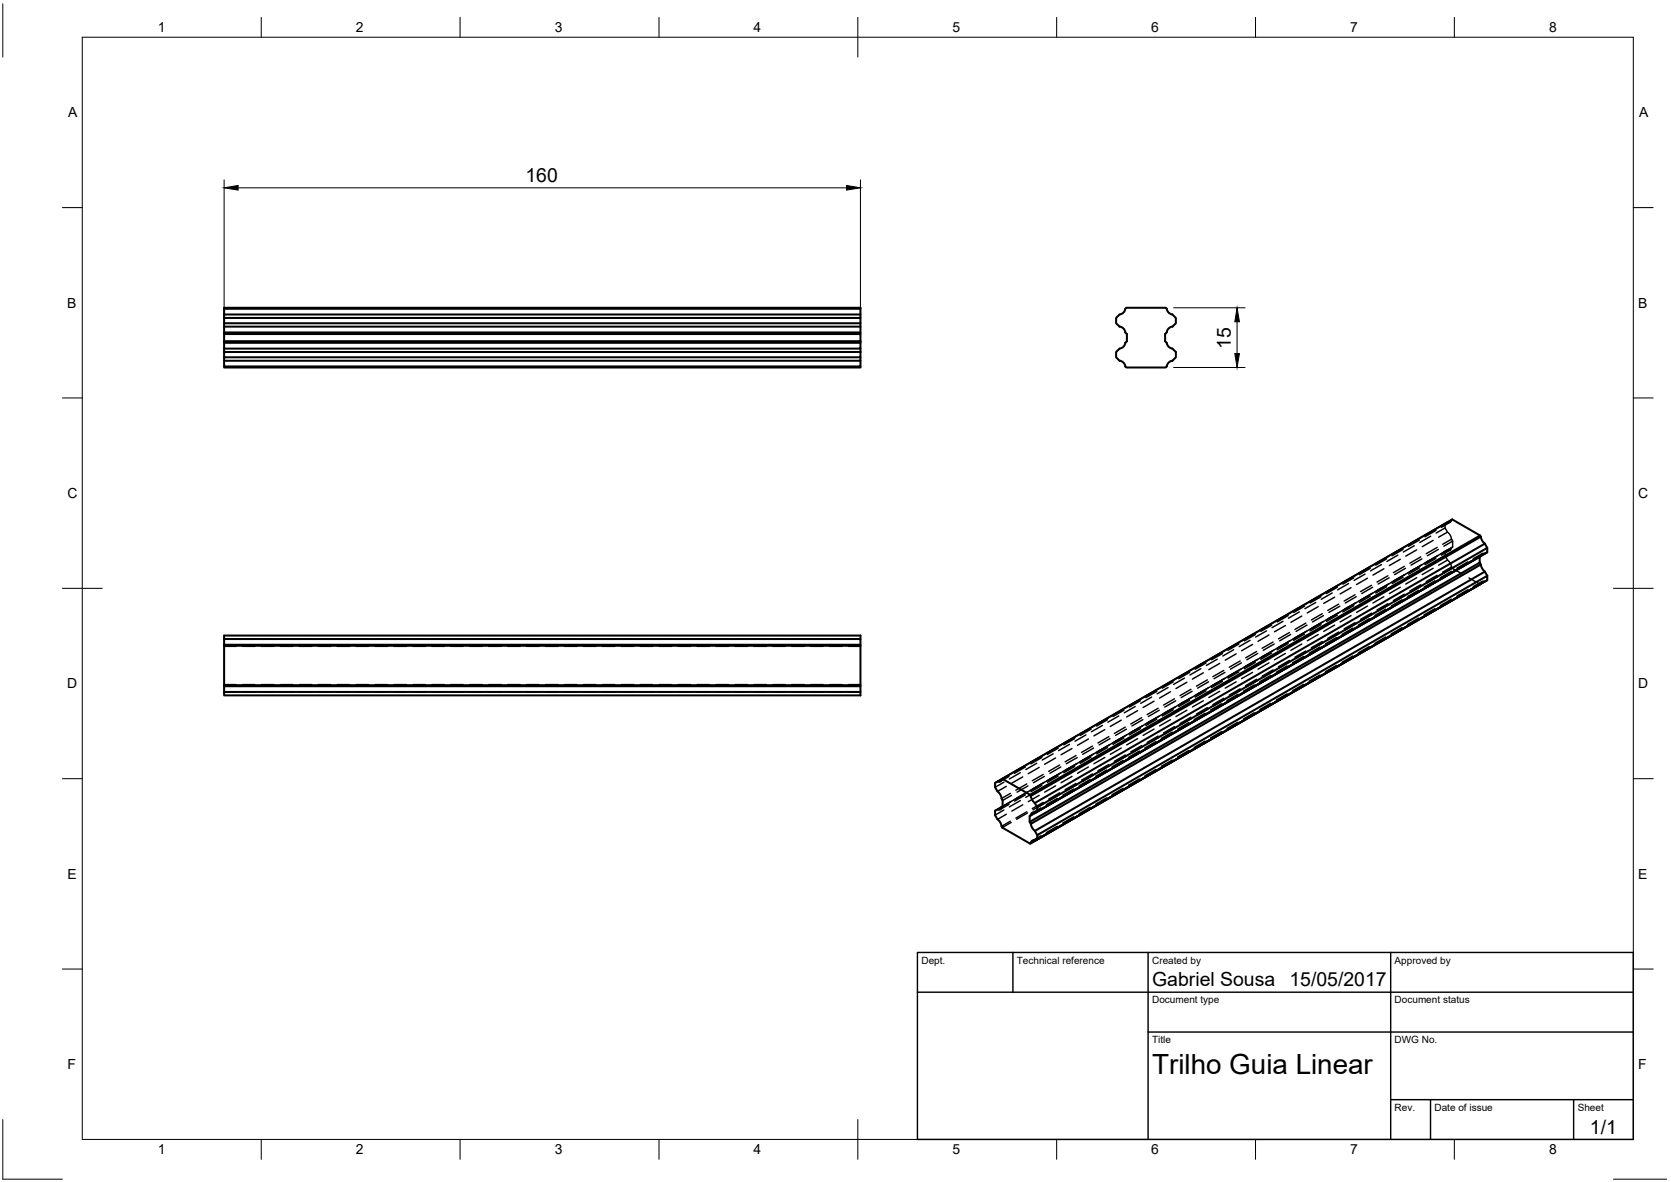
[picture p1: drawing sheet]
<svg xmlns="http://www.w3.org/2000/svg" width="420mm" height="297mm" viewBox="0 0 420 297" stroke-linecap="round" stroke-linejoin="round" font-family="sans-serif">
<!-- layer: Visible -->
<g fill="none" stroke="#000" stroke-width=".51">
<path d="M56.4 79.9h160M56.4 79h160M56.4 77.6h160M283 77.6l.2-.3h9.9l.3 .3a1.68 1.68 0 0 0 1.4 1.4l.9 .9v1.3l-.9 .9a1.62 1.62 0 0 0-1.4 1.4l-.4 .4v1.8l.4 .4a1.67 1.67 0 0 0 1.4 1.5l.9 .9v1.3l-.9 .9a1.62 1.62 0 0 0-1.4 1.4l-.3 .3h-9.9l-.3-.3a1.61 1.61 0 0 0-1.4-1.5l-.9-.8v-1.3l.9-.9a1.67 1.67 0 0 0 1.5-1.5l.3-.4v-1.8l-.4-.4a1.61 1.61 0 0 0-1.4-1.4l-.9-.9v-1.3l.9-.9a1.67 1.67 0 0 0 1.5-1.4zM56.4 88.5h160v1.3h-160zM56.4 89.8v.9h160v-.9M56.4 90.7v1.4h160v-1.4M56.4 92.1v.3h160v-.3M56.4 85.7h160v.4h-160zM56.4 86.1v1.5h160v-1.5M56.4 85.7v-1.8h160v1.8M56.4 83.9v-6.6h160v6.6"/>
<path d="M56.4 87.6v.9M56.4 81.2h160M56.4 83.5h160M56.4 82.1h160M216.4 87.6v.9M372.1 139.9l.2-.2-113.4 65.4M372.2 134.6l-113.2 65.1M372.3 139.7h.1M372.3 134.9l.5 1.1 .6 .6M374 138.8l-113.8 65.5 .6-.3v-1.1l-.6-1.1 113.1-65.2 .7 1.1v1.1l-.7 .3M374 137.7l-113.2 65.2M56.4 159.7h160v15.1h-160z"/>
<path d="M372.1 141.4v-1.5l-113.2 65.2v1.4M372.3 146.7l-113.3 65.3 .2-.1M372.3 146.7l-113.1 65.2M372.3 141.9l.5 1.1 .6 .6M372.3 146.7h.1M374 145.8l-113.8 65.5 .6-.4M374 144.7l-.7-1-113.1 65.1 .6 1.1M56.4 173.9h160M56.4 172.4h160M56.4 172.2h160M56.4 162.3h160M56.4 162h160"/>
<path d="M56.4 160.6h160M250.8 196.4l-.6 .3a3.2 3.2 0 0 0 1.2 2.8l.7 1.6v1.5l-.6 .8h-.7M251.8 195.8l.2-.1 7 4 .2 .3M251.8 195.8l-1 .6M251.8 195.8a.66 .66 0 0 1-1 .6M252 195.7l113.2-65.2 7 4.1 .1 .3-113.1 65.1M250.8 205.9l.8 1 .4 1.1 7 4M251.8 202.8l-1.6 1v1.1l.6 1M258.9 206.5l113.2-65.1 .2 .5-113.1 65.2zM259.2 207l.4 1.2 .6 .6M259.2 200l.4 1.2 .6 .6M260.2 211.3a.66 .66 0 0 0-1 .6"/>
<path d="M260.2 204.3h-.7l-.3 .6M260.8 209.9l113.2-65.2v1.1l-113.2 65.1z"/>
</g>
<!-- layer: Hidden -->
<g fill="none" stroke="#000" stroke-width=".36">
<path d="M351.5 139.5l-2.8 1.6M352.8 138.1l-2.8 1.6M355.6 137.1l-2.7 1.6M356.2 138.2l-2.7 1.6M356.9 135.7l-2.7 1.6M357.2 135.1l-11.5 6.6M357.2 140l-2.7 1.5M359.7 133.7l-2.7 1.5M359.7 134.7l-2.7 1.6M360.3 135.8l-2.7 1.6M361 133.3l-2.7 1.6M361.4 132.7l-3.3 1.9"/>
<path d="M361.4 137.6l-2.8 1.5M361.7 139.6l-3.6 2M361.7 138.1l-2.8 1.6M363.4 139.7v-1.1l-2.3 1.3M363.4 138.6l.5-.4-1.7 1M363.4 131.6l-2.3 1.3M363.4 132.7l-2.3 1.3M363.9 138.2h.8l.3-.6-2.3 1.3M363.9 133.7l-2.2 1.3M364.6 138.2l-2.2 1.3M364.6 131.2l-2.2 1.3M365 137.6l.3-.1-2.3 1.2"/>
<path d="M365 130.6l-2.8 1.6M365 135.5l-2.3 1.3M365.2 130.5l-.5 .7h-.7l-.6 .4a3.2 3.2 0 0 0 1.2 2.8l.7 1.6v1.5M365.3 136l-2.3 1.3M372.7 139.1l-2.3 1.3M373.3 139.1l-.7 .1-.3 .5M314.3 159.8l-34.6 20M315.5 159.2l-2.8 1.5M315.6 159.5l-2.7 1.6M316 158.9l-2.8 1.5M318.5 158.5l-2.8 1.6M319.1 159.6l-2.8 1.6"/>
<path d="M319.8 157.1l-2.8 1.6M322.6 156.1l-2.8 1.6M323.2 157.2l-2.8 1.6M323.9 154.7l-2.8 1.6M324.2 159l-2.7 1.5M324.5 159.4l-2.7 1.6M326.7 152.7l-11 6.3M326.7 153.8l-2.7 1.6M327.3 154.8l-2.7 1.6M328 159.3l-2.7 1.6M328 152.3l-2.7 1.6M328.3 151.7l-3.2 1.9"/>
<path d="M328.3 156.6l-2.7 1.6M328.6 157.1l-2.7 1.6M330.8 158.4l-2.7 1.6M330.8 150.3l-2.7 1.6M330.8 151.4l-2.7 1.6M331.5 159.4l-2.8 1.6M331.5 152.4l-2.8 1.6M332.2 150l-2.8 1.5M332.2 157l-2.8 1.6M332.5 149.4l-3.3 1.8M332.5 154.2l-2.8 1.6M332.8 154.7l-2.8 1.6"/>
<path d="M335 156l-2.8 1.6M335 147.9l-2.8 1.6M335 149l-2.8 1.6M335.6 157.1l-2.8 1.6M335.6 150.1l-2.8 1.5M336.3 154.6l-2.8 1.6M336.3 147.6l-2.8 1.6M336.6 158.8l-2.8 1.6M336.6 154l-2.8 1.6M336.6 151.8l-2.8 1.6M336.8 159.2l-2.8 1.5M336.9 152.3l-2.8 1.6"/>
<path d="M339.1 153.6l-2.8 1.6M339.1 146.6l-2.8 1.6M339.7 154.7l-2.7 1.6M339.7 147.7l-2.7 1.6M340.2 157.8l-2.8 1.6M340.4 152.2l-2.7 1.6M340.4 145.2l-2.7 1.6M340.7 156.5l-2.7 1.5M340.7 149.5l-2.7 1.5M340.9 156.8l-2.7 1.5M341 151.4l-40.2 23.2M341 149.9l-2.7 1.6"/>
<path d="M343.2 151.3l-2.7 1.5M343.2 150.2l-2.7 1.5M343.2 144.3l-2.7 1.6M343.8 152.3l-2.7 1.6M343.8 145.3l-2.7 1.6M344.3 155.5l-2.7 1.6M344.5 149.8l-2.7 1.6M344.5 142.8l-2.7 1.6M344.9 154.1l-2.8 1.6M344.9 142.2l-11.6 6.7M344.9 147.1l-2.8 1.6M345 154.4l-2.7 1.6"/>
<path d="M345.2 147.6l-2.8 1.6M347.4 148.9l-2.8 1.6M347.4 140.8l-2.8 1.6M347.4 141.9l-2.8 1.6M348 149.9l-2.8 1.6M348 142.9l-2.8 1.6M348.4 153.1l-2.7 1.6M348.7 147.4l-2.8 1.6M348.7 140.4l-2.8 1.6M349 151.7l-2.8 1.6M349 146.9l-2.8 1.5M349 144.7l-2.8 1.6"/>
<path d="M349.2 152l-2.8 1.6M349.3 145.2l-2.8 1.6M351.5 146.5l-2.8 1.6M352.1 147.6l-2.8 1.6M352.1 140.5l-2.8 1.6M352.6 157.7l-2.8 1.6M352.6 150.7l-2.8 1.6M352.8 145.1l-2.8 1.6M353.1 149.3l-2.7 1.6M353.1 144.5l-11.5 6.6M353.1 142.3l-2.7 1.6M353.3 149.6l-2.8 1.6"/>
<path d="M353.4 142.8l-2.7 1.6M355.6 144.1l-2.7 1.6M355.6 143l-4.9 2.9M356.2 145.2l-2.7 1.6M356.7 155.3l-2.8 1.6M356.7 148.3l-2.8 1.6M356.9 142.7l-2.7 1.6M357.2 146.9l-2.7 1.6M357.4 147.3l-2.7 1.5M357.5 141.9l-3.5 2.1M357.5 140.4l-2.7 1.6M359.7 141.8l-2.7 1.5"/>
<path d="M359.7 140.7l-2.7 1.5M360.3 142.8l-2.7 1.6M360.8 153l-2.7 1.5M360.8 145.9l-2.7 1.6M361 140.3l-2.7 1.6M361.4 144.6l-2.8 1.6M361.6 144.9l-2.8 1.6M361.7 142l2.3-1.3 .6 .7 .4 1.1M362.9 144.1l2.3-1.3 2.8 1.6M364 140.7l-.6-1-2.3 1.3M364.9 150.6l-2.7 1.6M364.9 143.6l-2.7 1.6"/>
<path d="M365.2 142.8l-.2-.3-2.3 1.3M369.1 148.2l-2.8 1.6M369.1 141.2l-2.8 1.6M369.3 145.2l2.9 1.6M372.7 146.1l-2.3 1.3M373.3 146.1l-.7 .1-.3 .5M56.4 172h3M56.4 162.4h3M56.4 160.6h3M56.4 162h3M56.4 172.4h3M56.4 173.9h3"/>
<path d="M60.9 172h3.2M60.9 162.4h3.2M60.9 160.6h3.2M60.9 162h3.2M60.9 172.4h3.2M60.9 173.9h3.2M65.7 172h3.2M65.7 162.4h3.2M65.7 160.6h3.2M65.7 162h3.2M65.7 172.4h3.2M65.7 173.9h3.2"/>
<path d="M70.5 172h3.1M70.5 162.4h3.1M70.5 160.6h3.1M70.5 162h3.1M70.5 172.4h3.1M70.5 173.9h3.1M75.2 172h3.2M75.2 162.4h3.2M75.2 160.6h3.2M75.2 162h3.2M75.2 172.4h3.2M75.2 173.9h3.2"/>
<path d="M80 172h3.2M80 162.4h3.2M80 160.6h3.2M80 162h3.2M80 172.4h3.2M80 173.9h3.2M84.8 172h3.1M84.8 162.4h3.1M84.8 160.6h3.1M84.8 162h3.1M84.8 172.4h3.1M84.8 173.9h3.1"/>
<path d="M89.5 172h3.2M89.5 162.4h3.2M89.5 160.6h3.2M89.5 162h3.2M89.5 172.4h3.2M89.5 173.9h3.2M94.3 172h3.2M94.3 162.4h3.2M94.3 160.6h3.2M94.3 162h3.2M94.3 172.4h3.2M94.3 173.9h3.2"/>
<path d="M99 172h3.2M99 162.4h3.2M99 160.6h3.2M99 162h3.2M99 172.4h3.2M99 173.9h3.2M103.8 172h3.2M103.8 162.4h3.2M103.8 160.6h3.2M103.8 162h3.2M103.8 172.4h3.2M103.8 173.9h3.2"/>
<path d="M108.6 172h3.1M108.6 162.4h3.1M108.6 160.6h3.1M108.6 162h3.1M108.6 172.4h3.1M108.6 173.9h3.1M113.3 172h3.2M113.3 162.4h3.2M113.3 160.6h3.2M113.3 162h3.2M113.3 172.4h3.2M113.3 173.9h3.2"/>
<path d="M118.1 172h3.2M118.1 162.4h3.2M118.1 160.6h3.2M118.1 162h3.2M118.1 172.4h3.2M118.1 173.9h3.2M122.9 172h3.1M122.9 162.4h3.1M122.9 160.6h3.1M122.9 162h3.1M122.9 172.4h3.1M122.9 173.9h3.1"/>
<path d="M127.6 172h3.2M127.6 162.4h3.2M127.6 160.6h3.2M127.6 162h3.2M127.6 172.4h3.2M127.6 173.9h3.2M132.4 172h3.2M132.4 162.4h3.2M132.4 160.6h3.2M132.4 162h3.2M132.4 172.4h3.2M132.4 173.9h3.2"/>
<path d="M137.1 172h3.2M137.1 162.4h3.2M137.1 160.6h3.2M137.1 162h3.2M137.1 172.4h3.2M137.1 173.9h3.2M141.9 172h3.2M141.9 162.4h3.2M141.9 160.6h3.2M141.9 162h3.2M141.9 172.4h3.2M141.9 173.9h3.2"/>
<path d="M146.7 172h3.1M146.7 162.4h3.1M146.7 160.6h3.1M146.7 162h3.1M146.7 172.4h3.1M146.7 173.9h3.1M151.4 172h3.2M151.4 162.4h3.2M151.4 160.6h3.2M151.4 162h3.2M151.4 172.4h3.2M151.4 173.9h3.2"/>
<path d="M156.2 172h3.2M156.2 162.4h3.2M156.2 160.6h3.2M156.2 162h3.2M156.2 172.4h3.2M156.2 173.9h3.2M161 172h3.1M161 162.4h3.1M161 160.6h3.1M161 162h3.1M161 172.4h3.1M161 173.9h3.1"/>
<path d="M165.7 172h3.2M165.7 162.4h3.2M165.7 160.6h3.2M165.7 162h3.2M165.7 172.4h3.2M165.7 173.9h3.2M170.5 172h3.2M170.5 162.4h3.2M170.5 160.6h3.2M170.5 162h3.2M170.5 172.4h3.2M170.5 173.9h3.2"/>
<path d="M175.2 172h3.2M175.2 162.4h3.2M175.2 160.6h3.2M175.2 162h3.2M175.2 172.4h3.2M175.2 173.9h3.2M180 172h3.2M180 162.4h3.2M180 160.6h3.2M180 162h3.2M180 172.4h3.2M180 173.9h3.2"/>
<path d="M184.8 172h3.1M184.8 162.4h3.1M184.8 160.6h3.1M184.8 162h3.1M184.8 172.4h3.1M184.8 173.9h3.1M189.5 172h3.2M189.5 162.4h3.2M189.5 160.6h3.2M189.5 162h3.2M189.5 172.4h3.2M189.5 173.9h3.2"/>
<path d="M194.3 172h3.2M194.3 162.4h3.2M194.3 160.6h3.2M194.3 162h3.2M194.3 172.4h3.2M194.3 173.9h3.2M199.1 172h3.1M199.1 162.4h3.1M199.1 160.6h3.1M199.1 162h3.1M199.1 172.4h3.1M199.1 173.9h3.1"/>
<path d="M203.8 172h3.2M203.8 162.4h3.2M203.8 160.6h3.2M203.8 162h3.2M203.8 172.4h3.2M203.8 173.9h3.2M208.6 172h3.2M208.6 162.4h3.2M208.6 160.6h3.2M208.6 162h3.2M208.6 172.4h3.2M208.6 173.9h3.2"/>
<path d="M213.3 172h3.1M213.3 162.4h3.1M213.3 160.6h3.1M213.3 162h3.1M213.3 172.4h3.1M213.3 173.9h3.1M281.3 178.8l-2.7 1.6M281.3 179.9l-2.7 1.6M282.6 178.5l-2.7 1.6M285.4 177.5l-2.7 1.6M286.1 178.6l-2.8 1.6M286.7 176.1l-2.7 1.6"/>
<path d="M289.6 175.2l-2.8 1.6M290.2 176.2l-2.8 1.6M290.9 173.7l-2.8 1.6M291.2 178l-2.8 1.6M291.5 178.5l-2.8 1.6M293.7 179.8l-2.8 1.6M293.7 172.8l-2.8 1.6M294.3 173.8l-2.7 1.6M295 178.4l-2.7 1.5M295 171.3l-2.7 1.6M295.3 175.6l-2.7 1.6M295.6 176.1l-2.7 1.6"/>
<path d="M297.8 177.4l-2.7 1.6M297.8 176.3l-9.9 5.7M297.8 170.4l-2.7 1.6M298.4 178.5l-2.7 1.6M298.4 171.5l-2.7 1.5M299.1 176l-2.7 1.6M299.1 169l-2.7 1.6M299.5 175.4l-2.8 1.6M299.5 173.2l-2.8 1.6M299.7 175.2l-3.5 2M299.7 173.7l-2.7 1.6M301.9 175l-2.7 1.6"/>
<path d="M301.9 168l-2.7 1.6M302.6 176.1l-2.8 1.6M302.6 169.1l-2.8 1.6M303 179.2l-2.7 1.6M303.1 173.3l-3.9 2.2M303.3 173.6l-2.8 1.6M303.3 166.6l-2.8 1.6M303.6 177.8l-2.8 1.6M303.6 170.9l-2.8 1.5M303.8 178.2l-2.8 1.5M303.9 171.3l-2.8 1.6M306.1 172.7l-2.8 1.5"/>
<path d="M306.1 165.7l-2.8 1.5M306.7 173.7l-2.8 1.6M306.7 166.7l-2.8 1.6M307.1 176.8l-2.7 1.6M307.4 171.2l-2.8 1.6M307.4 164.2l-2.8 1.6M307.7 175.5l-2.7 1.6M307.7 168.5l-2.7 1.6M307.9 175.8l-2.8 1.6M308 170.5l-3.6 2M308 169l-2.7 1.6M310.2 170.3l-2.7 1.6"/>
<path d="M310.2 163.3l-2.7 1.6M310.8 171.3l-2.7 1.6M310.8 164.3l-2.7 1.6M311.3 174.5l-2.8 1.6M311.3 168.6l-2.7 1.5M311.5 168.8l-2.7 1.6M311.5 161.8l-2.7 1.6M311.8 173.1l-2.7 1.6M311.8 166.1l-2.7 1.6M312 173.4l-2.7 1.6M312.1 168.1l-2.7 1.6M312.1 166.6l-2.7 1.6"/>
<path d="M314.3 167.9l-2.7 1.6M314.3 160.9l-2.7 1.6M314.9 169l-2.7 1.5M314.9 161.9l-2.7 1.6M315.4 179.1l-2.8 1.6M315.4 172.1l-2.8 1.6M315.6 166.5l-2.7 1.6M316 170.7l-2.8 1.6M316 163.7l-2.8 1.6M316.2 171l-2.8 1.6M316.3 164.2l-2.8 1.6M318.5 165.5l-2.8 1.6"/>
<path d="M319.1 166.6l-2.8 1.6M319.5 176.7l-2.7 1.6M319.5 169.7l-2.7 1.6M319.8 164.1l-2.8 1.6M320.1 168.3l-2.8 1.6M320.1 161.4l-2.8 1.5M320.3 168.7l-2.8 1.5M320.4 161.8l-2.8 1.6M322.6 163.2l-2.8 1.5M323.2 164.2l-2.8 1.6M323.6 174.3l-2.7 1.6M323.6 167.3l-2.7 1.6"/>
<path d="M323.9 161.7l-2.8 1.6M324.2 166l-2.7 1.6M324.4 166.3l-2.7 1.6M326.7 160.8l-2.7 1.5M327.3 161.8l-2.7 1.6M327.8 172l-2.8 1.6M327.8 165l-2.8 1.6M328.3 163.6l-2.7 1.6M328.5 163.9l-2.7 1.6M331.9 169.6l-2.8 1.6M331.9 162.6l-2.8 1.6M332.5 161.2l-2.8 1.6"/>
<path d="M332.7 161.5l-2.8 1.6M336 167.2l-2.7 1.6M336 160.2l-2.7 1.6M340.2 164.8l-2.8 1.6M344.3 162.5l-2.7 1.6M348.4 160.1l-2.7 1.6M252.4 195.5l-2.2 1.2M252.4 196.6l-2.2 1.2M253 197.6l-2.2 1.3M253.7 195.1l-2.2 1.3M254 194.5l-2.2 1.3M254 199.4l-2.2 1.3"/>
<path d="M254.3 199.9l-2.2 1.2M256.5 194.2l-2.7 1.6M257.2 195.2l-2.8 1.6M257.8 199.7l-2.7 1.6M257.8 192.7l-2.7 1.6M258.2 197l-2.8 1.6M258.5 197.5l-2.8 1.6M260.7 198.8l-2.8 1.6M260.7 190.7l-6.9 4M260.7 191.8l-2.8 1.6M261.3 199.9l-2.8 1.6M261.3 192.8l-2.8 1.6"/>
<path d="M262 197.4l-2.8 1.6M262 190.4l-2.8 1.6M262.3 189.8l-3.3 1.8M262.3 194.6l-2.7 1.6M262.6 195.1l-2.8 1.6M264.8 196.4l-2.7 1.6M264.8 189.4l-2.7 1.6M265.4 197.5l-2.7 1.6M265.4 190.5l-2.7 1.6M266.1 195l-2.8 1.6M266.1 188l-2.8 1.6M266.4 199.2l-2.7 1.6"/>
<path d="M266.4 187.4l-4.3 2.5M266.4 192.3l-2.7 1.5M266.6 199.6l-2.7 1.5M266.7 192.7l-2.7 1.6M268.9 194.1l-2.7 1.5M268.9 186l-2.7 1.5M268.9 187l-2.7 1.6M269.5 195.1l-2.7 1.6M269.5 188.1l-2.7 1.6M270 198.2l-2.8 1.6M270.2 192.6l-2.7 1.6M270.2 185.6l-2.7 1.6"/>
<path d="M270.6 196.9l-2.8 1.6M270.6 192l-2.8 1.6M270.6 189.9l-2.8 1.6M270.7 197.2l-2.7 1.6M270.9 190.4l-2.8 1.5M273.1 191.7l-2.8 1.6M273.1 184.7l-2.8 1.6M273.7 192.7l-2.8 1.6M273.7 185.7l-2.8 1.6M274.1 195.9l-2.7 1.6M274.3 190.2l-2.7 1.6M274.3 183.2l-2.7 1.6"/>
<path d="M274.7 194.5l-2.8 1.6M274.7 187.5l-2.8 1.6M274.9 194.8l-2.8 1.6M275 189.5l-22.9 13.1M275 188l-2.8 1.6M277.2 189.3l-2.8 1.6M277.2 188.2l-2.8 1.6M277.2 181.2l-9.9 5.7M277.2 182.3l-2.8 1.6M277.8 190.4l-2.8 1.5M277.8 183.3l-2.8 1.6M278.2 193.5l-2.7 1.6"/>
<path d="M278.5 187.9l-2.8 1.6M278.5 180.9l-2.8 1.6M278.8 192.1l-2.7 1.6M278.8 180.3l-3.2 1.8M278.8 185.1l-2.7 1.6M279 192.4l-2.7 1.6M279.1 185.6l-2.7 1.6M281.3 186.9l-2.7 1.6M281.9 188l-2.7 1.6M281.9 181l-2.7 1.6M282.4 198.1l-2.8 1.6M282.4 191.1l-2.8 1.6"/>
<path d="M282.6 185.5l-2.7 1.6M282.9 189.7l-2.7 1.6M282.9 184.9l-2.7 1.6M282.9 182.7l-2.7 1.6M283.1 190.1l-2.7 1.5M283.2 183.2l-2.7 1.6M285.4 184.6l-2.7 1.5M286.1 185.6l-2.8 1.6M286.5 195.7l-2.8 1.6M286.5 188.7l-2.8 1.6M286.7 183.1l-2.7 1.6M287.1 187.4l-2.8 1.6"/>
<path d="M287.1 182.5l-11.5 6.6M287.1 180.4l-2.8 1.5M287.3 187.7l-2.8 1.6M287.4 180.8l-2.8 1.6M289.6 182.2l-2.8 1.5M289.6 181.1l-5 2.8M290.2 183.2l-2.8 1.6M290.6 193.4l-2.7 1.6M290.6 186.4l-2.7 1.6M290.9 180.7l-2.8 1.6M291.2 185l-2.8 1.6M291.4 185.3l-2.8 1.6"/>
<path d="M294.3 180.8l-2.7 1.6M294.8 191l-2.8 1.6M294.8 184l-2.8 1.6M295.3 182.6l-2.7 1.6M295.5 182.9l-2.7 1.6M298.9 188.6l-2.8 1.6M298.9 181.6l-2.8 1.6M299.5 180.2l-2.8 1.6M299.6 180.5l-2.7 1.6M303 186.2l-2.7 1.6M307.1 183.9l-2.7 1.5M311.3 181.5l-2.8 1.6"/>
<path d="M252.4 203.6l-2.2 1.3M253 204.6l-2.2 1.3M253.5 201.8l-3.3 2M253.7 202.1l-2.2 1.3M254 206.4l-2.2 1.3M254 201.5l-2.2 1.3M254.2 206.7l-2.2 1.3M256.5 201.2l-2.7 1.6M257.2 202.2l-2.8 1.6M258.2 204l-2.8 1.6M258.4 204.3l-2.8 1.6M261.7 210l-2.2 1.3"/>
<path d="M261.7 203l-2.2 1.3M262.3 201.6l-2.7 1.6M262.5 201.9l-2.8 1.6M265.9 207.6l-2.8 1.6M265.9 200.6l-2.8 1.6M270 205.3l-2.8 1.5M274.1 202.9l-2.7 1.6M278.2 200.5l-2.7 1.6"/>
</g>
<!-- layer: Border -->
<g fill="none" stroke="#000" stroke-width=".25">
<path d="M.7 1v13.4M20.7 9.4h390v276.9h-390zM65.7 4.4v5M115.7 4.4v5M165.7 4.4v5M215.7 4.4v10M265.7 4.4v5M315.7 4.4v5M365.7 4.4v5M15.7 52.2h5M410.7 52.2h5M15.7 100h5"/>
<path d="M410.7 100h5M15.7 147.8h10M405.7 147.8h10M15.7 195.7h5M410.7 195.7h5M15.7 243.5h5M410.7 243.5h5M.7 281.3v15h15M65.7 286.3v5M115.7 286.3v5M165.7 286.3v5M215.7 281.3v10"/>
<path d="M265.7 286.3v5M315.7 286.3v5M365.7 286.3v5M405.7 296.3h13.4"/>
</g>
<!-- layer: TitleBlock -->
<path d="M230.7 239.4h180v46.9h-180zM254.7 239.4v9.9M288.7 239.4v46.9M349.7 239.4v46.9M230.7 249.3h180M288.7 259.4h122M349.7 276.4h61M359.7 276.4v9.9M395.7 276.4v9.9" fill="none" stroke="#000" stroke-width=".36"/>
<!-- layer: Dimensions -->
<path d="M56.4 45.2v34.9M59.9 47.2h153M216.4 45.2v34.9M295.1 77.3h18M295.1 92.4h18M311.1 80.9v8" fill="none" stroke="#000" stroke-width=".25"/>
<path d="M56.4 47.2l3.5-.6v1.2zM212.9 46.6l3.5 .6-3.5 .6zM311.1 77.3l.5 3.6h-1.1zM310.5 88.9h1.1l-.5 3.5z" fill="#000" stroke="#000" stroke-width=".25"/>
<text font-size="7" x="289.7" y="269.9">Trilho Guia Linear</text>
<g font-size="4.9">
<text x="132.1" y="45.6">160</text>
<text x="309.5" y="87.7" transform="rotate(-90 309.5 87.7)">15</text>
<text x="289.7" y="247.8">Gabriel Sousa</text>
<text x="324.2" y="247.8">15/05/2017</text>
<text x="399.8" y="285">1/1</text>
</g>
<g font-size="3.5">
<text x="39.7" y="8.1">1</text>
<text x="89.5" y="8.1">2</text>
<text x="139.5" y="8.1">3</text>
<text x="189.4" y="8.1">4</text>
<text x="239.5" y="8.1">5</text>
<text x="289.4" y="8.1">6</text>
<text x="339.5" y="8.1">7</text>
<text x="389.5" y="8.1">8</text>
<text x="17.1" y="29.5">A</text>
<text x="412.1" y="29.5">A</text>
<text x="16.9" y="77.3">B</text>
<text x="411.9" y="77.3">B</text>
<text x="16.9" y="125.2">C</text>
<text x="411.9" y="125.2">C</text>
<text x="16.9" y="173">D</text>
<text x="411.9" y="173">D</text>
<text x="16.9" y="220.9">E</text>
<text x="411.9" y="220.9">E</text>
<text x="16.9" y="268.7">F</text>
<text x="411.9" y="268.7">F</text>
<text x="39.7" y="290.1">1</text>
<text x="89.5" y="290.1">2</text>
<text x="139.5" y="290.1">3</text>
<text x="189.4" y="290.1">4</text>
<text x="239.5" y="290.1">5</text>
<text x="289.4" y="290.1">6</text>
<text x="339.5" y="290.1">7</text>
<text x="389.5" y="290.1">8</text>
</g>
<g font-size="2.5">
<text x="231.7" y="242.1">Dept.</text>
<text x="255.7" y="242.1">Technical reference</text>
<text x="289.7" y="242.1">Created by</text>
<text x="350.7" y="242.1">Approved by</text>
<text x="289.7" y="252.1">Document type</text>
<text x="350.7" y="252.1">Document status</text>
<text x="289.7" y="262.1">Title</text>
<text x="350.7" y="262.1">DWG No.</text>
<text x="350.7" y="279.1">Rev.</text>
<text x="360.7" y="279.1">Date of issue</text>
<text x="396.7" y="279.1">Sheet</text>
</g>
</svg>
